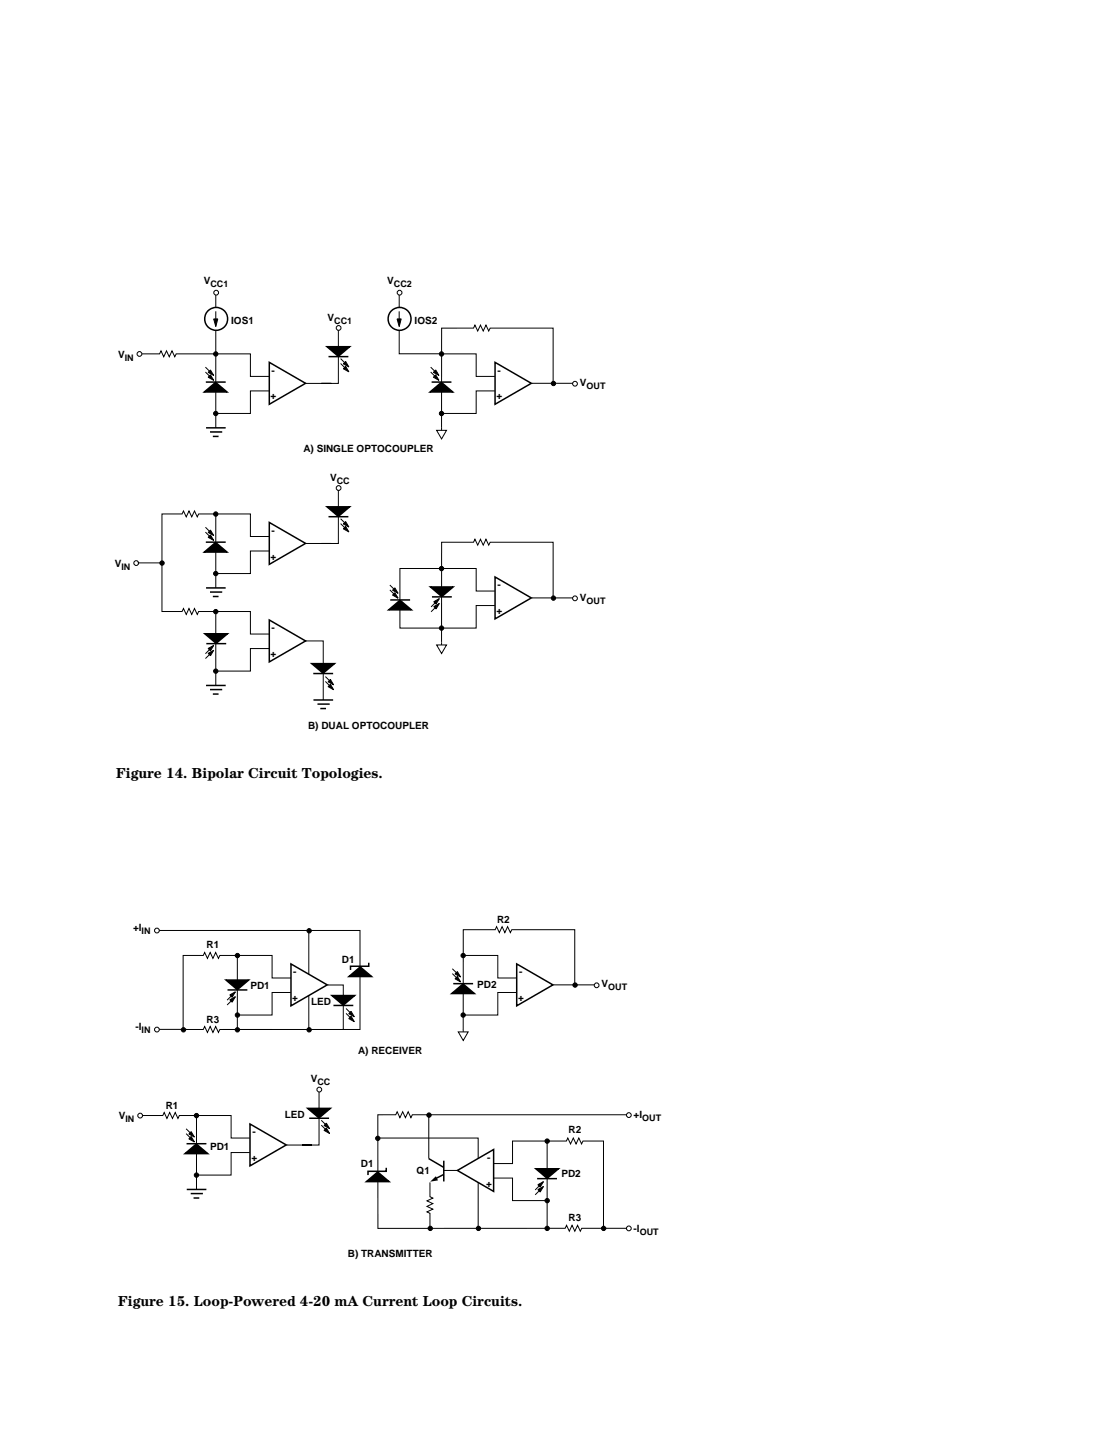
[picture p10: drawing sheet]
<svg xmlns="http://www.w3.org/2000/svg" width="216mm" height="279mm" viewBox="0 0 216 279" stroke-linecap="round" stroke-linejoin="round" font-family="sans-serif">
<path d="M103.2 74.4h8.4M84.8 83.6h1.9l-1 1.6zM85.7 83v.6" fill="none" stroke="#000" stroke-width=".19"/>
<path d="M96.1 70.4l7.1 4-7.1 4.1z" fill="#fff" stroke="#000" stroke-width=".29"/>
<g fill="#000" stroke="#000" stroke-width=".19">
<path d="M84.6 71.8l.6 1.1-1.1-.6zM84.6 72.8l.6 1.1-1.1-.7z"/>
<circle cx="85.7" cy="68.7" r=".42"/>
<circle cx="85.7" cy="80.3" r=".42"/>
</g>
<path d="M83.6 71.3l.9 .9M83.6 72.2l.9 .9M85.7 68.7h6.7v4.4h3.7M96.1 75.9h-3.7v4.4h-6.7M107.4 74.4v-10.7h-12.2l-.3 .6-.5-1.2-.6 1.2-.5-1.2-.6 1.2-.5-1.2-.3 .6h-6.2v19.4M59.4 124.4h3.4v11.5" fill="none" stroke="#000" stroke-width=".19"/>
<path d="M83.8 74.2h3.9" fill="none" stroke="#000" stroke-width=".29"/>
<path d="M83.5 76.1l2.2-1.9 2.2 1.9z" fill="#000" stroke="#000" stroke-width=".29"/>
<path d="M52.3 120.4l7 4-7 4.1z" fill="#fff" stroke="#000" stroke-width=".29"/>
<g fill="#000" stroke="#000" stroke-width=".19">
<path d="M40.4 126.9l1.1-.6-.6 1zM40.4 125.9l1.1-.6-.6 1.1zM64.1 131.9l.7 1.1-1.1-.6zM64.1 132.9l.7 1-1.1-.6z"/>
<circle cx="41.9" cy="118.8" r=".42"/>
<circle cx="41.9" cy="130.3" r=".42"/>
</g>
<path d="M41.9 119v14.1M40.8 127l-.9 .9M40.8 126l-.9 .9M52.3 125.9h-3.7v4.4h-6.7M63.2 131.4l.9 .9M63.2 132.3l.9 .9" fill="none" stroke="#000" stroke-width=".19"/>
<path d="M40 133.1h3.8M40.1 125h3.8M40.8 133.9h2.3M41.3 134.8h1.1M60.8 130.8h3.9M60.9 135.9h3.8M61.6 136.7h2.4M62.2 137.6h1.1" fill="none" stroke="#000" stroke-width=".29"/>
<path d="M39.8 123.1h4.4l-2.2 1.8zM60.5 128.9h4.4l-2.1 1.8z" fill="#000" stroke="#000" stroke-width=".29"/>
<circle cx="111.6" cy="74.5" r=".46" fill="#fff" stroke="#000" stroke-width=".19"/>
<circle cx="107.5" cy="74.5" r=".42" fill="#000" stroke="#000" stroke-width=".19"/>
<path d="M52.3 70.4l7 4-7 4.1z" fill="#fff" stroke="#000" stroke-width=".29"/>
<path d="M41.9 56.7v26.4M27.1 68.7h3.9l.3-.6 .5 1.2 .5-1.2 .6 1.2 .5-1.2 .5 1.2 .3-.6h14.4v4.4h3.7M52.3 75.9h-3.7v4.4h-6.7M84.8 125.2h1.9l-1 1.7zM85.7 124.7v.5" fill="none" stroke="#000" stroke-width=".19"/>
<circle cx="41.9" cy="68.7" r=".42" fill="#000" stroke="#000" stroke-width=".19"/>
<path d="M40 74.2h3.8M40 83.1h3.8M40.8 83.9h2.3M41.3 84.7h1.1" fill="none" stroke="#000" stroke-width=".29"/>
<path d="M39.7 76.1l2.2-1.9 2.2 1.9z" fill="#000" stroke="#000" stroke-width=".29"/>
<circle cx="27.1" cy="68.7" r=".46" fill="#fff" stroke="#000" stroke-width=".19"/>
<path d="M40.9 71.8l.6 1.1-1.1-.6zM40.9 72.8l.6 1.1-1.1-.7zM67.1 70.2l.6 1.1-1-.7zM67.1 71.1l.6 1.1-1-.6z" fill="#000" stroke="#000" stroke-width=".19"/>
<path d="M39.9 71.3l.9 .9M39.9 72.2l.9 .9M66.1 69.6l1 1M66.1 70.6l1 .9M103.2 116.1h8.4" fill="none" stroke="#000" stroke-width=".19"/>
<path d="M96.1 112l7.1 4.1-7.1 4.1z" fill="#fff" stroke="#000" stroke-width=".29"/>
<g fill="#000" stroke="#000" stroke-width=".19">
<circle cx="41.9" cy="80.3" r=".42"/>
<circle cx="85.7" cy="110.4" r=".42"/>
<circle cx="85.7" cy="122" r=".42"/>
</g>
<path d="M96.1 114.8h-3.7v-4.4h-14.8v11.5h14.8v-4.3h3.7M107.4 116v-10.7h-12.2l-.3 .5-.5-1.1-.6 1.1-.5-1.1-.6 1.1-.5-1.1-.3 .6h-6.2v19.3" fill="none" stroke="#000" stroke-width=".19"/>
<circle cx="111.6" cy="116.2" r=".46" fill="#fff" stroke="#000" stroke-width=".19"/>
<circle cx="107.5" cy="116.1" r=".42" fill="#000" stroke="#000" stroke-width=".19"/>
<path d="M65.7 63.9v10.5h-6.4" fill="none" stroke="#000" stroke-width=".19"/>
<circle cx="65.7" cy="63.7" r=".46" fill="#fff" stroke="#000" stroke-width=".19"/>
<path d="M63.8 69.2h3.8M83.9 115.9h3.8" fill="none" stroke="#000" stroke-width=".29"/>
<path d="M63.5 67.3h4.4l-2.2 1.9zM83.6 114h4.4l-2.2 1.9z" fill="#000" stroke="#000" stroke-width=".29"/>
<path d="M84.2 117.8l1.1-.6-.6 1zM84.2 116.8l1.1-.6-.6 1.1z" fill="#000" stroke="#000" stroke-width=".19"/>
<path d="M84.6 117.9l-.9 .9M84.6 116.9l-.9 .9" fill="none" stroke="#000" stroke-width=".19"/>
<circle cx="42" cy="56.8" r=".46" fill="#fff" stroke="#000" stroke-width=".19"/>
<circle cx="42" cy="61.9" r="2.22" fill="#fff" stroke="#000" stroke-width=".29"/>
<path d="M41.5 61.9h.8l-.4 1.5z" fill="#000" stroke="#000" stroke-width=".19"/>
<path d="M77.5 56.7v12h8.1M41.9 60.4v1.8" fill="none" stroke="#000" stroke-width=".19"/>
<circle cx="77.6" cy="56.8" r=".46" fill="#fff" stroke="#000" stroke-width=".19"/>
<circle cx="77.6" cy="61.9" r="2.22" fill="#fff" stroke="#000" stroke-width=".29"/>
<path d="M77.1 61.9h.8l-.4 1.5z" fill="#000" stroke="#000" stroke-width=".19"/>
<path d="M77.5 60.4v1.8" fill="none" stroke="#000" stroke-width=".19"/>
<path d="M52.3 101.4l7 4.1-7 4.1z" fill="#fff" stroke="#000" stroke-width=".29"/>
<circle cx="41.9" cy="99.8" r=".42" fill="#000" stroke="#000" stroke-width=".19"/>
<path d="M41.9 99.9v14.2M52.3 104.2h-3.7v-4.4h-10l-.3 .6-.5-1.2-.6 1.2-.5-1.2-.5 1.2-.6-1.2-.2 .6h-4v18.9h4l.2-.5 .6 1.1 .5-1.1 .5 1.1 .6-1.1 .5 1.1 .3-.6h10v4.4h3.7M52.3 107h-3.7v4.4h-6.7" fill="none" stroke="#000" stroke-width=".19"/>
<path d="M40 105.3h3.8M40 114.2h3.8M40.8 115h2.3M41.3 115.8h1.1" fill="none" stroke="#000" stroke-width=".29"/>
<path d="M39.7 107.2l2.2-1.9 2.2 1.9z" fill="#000" stroke="#000" stroke-width=".29"/>
<circle cx="26.4" cy="109.3" r=".46" fill="#fff" stroke="#000" stroke-width=".19"/>
<g fill="#000" stroke="#000" stroke-width=".19">
<path d="M40.9 102.9l.6 1.1-1.1-.6zM40.9 103.9l.6 1-1.1-.6zM67.1 101.3l.6 1-1-.6zM67.1 102.2l.6 1.1-1-.6z"/>
<circle cx="41.9" cy="111.4" r=".42"/>
</g>
<path d="M65.7 94.9v10.6h-6.4M39.9 102.4l.9 .9M39.9 103.3l.9 .9M66.1 100.7l1 .9M66.1 101.7l1 .9" fill="none" stroke="#000" stroke-width=".19"/>
<circle cx="65.7" cy="94.8" r=".46" fill="#fff" stroke="#000" stroke-width=".19"/>
<path d="M63.8 100.3h3.8M75.8 116.5h3.8" fill="none" stroke="#000" stroke-width=".29"/>
<path d="M63.5 98.4h4.4l-2.2 1.9zM75.5 118.4l2.2-1.9 2.2 1.9z" fill="#000" stroke="#000" stroke-width=".29"/>
<path d="M26.7 109.3h4.8M75.7 113.6l.9 .9M75.7 114.5l.9 1M60 180.8v19.2M89.9 199.8v.6M107.4 191.2h8.4M89 200.4h1.9l-1 1.6zM73.3 221h19.5v17.4" fill="none" stroke="#000" stroke-width=".19"/>
<g fill="#000" stroke="#000" stroke-width=".19">
<path d="M76.7 114.1l.6 1.1-1.1-.6zM76.7 115.1l.6 1.1-1.1-.7z"/>
<circle cx="31.5" cy="109.3" r=".42"/>
</g>
<path d="M100.3 187.2l7.1 4-7.1 4.1z" fill="#fff" stroke="#000" stroke-width=".29"/>
<g fill="#000" stroke="#000" stroke-width=".19">
<path d="M88.8 188.6l.6 1.1-1-.6zM88.8 189.6l.6 1.1-1-.7z"/>
<circle cx="89.9" cy="197.1" r=".42"/>
<circle cx="89.9" cy="185.5" r=".42"/>
</g>
<path d="M87.8 188.1l.9 .9M87.8 189l.9 1M90 185.5h6.7v4.4h3.6M100.3 192.7h-3.6v4.4h-6.8M111.6 191.2v-10.7h-12.2l-.3 .6-.5-1.2-.6 1.2-.5-1.2-.5 1.2-.6-1.2-.3 .6h-6.2v19.4" fill="none" stroke="#000" stroke-width=".19"/>
<path d="M88 191h3.9" fill="none" stroke="#000" stroke-width=".29"/>
<path d="M87.7 192.9l2.2-1.9 2.2 1.9z" fill="#000" stroke="#000" stroke-width=".29"/>
<circle cx="115.8" cy="191.3" r=".46" fill="#fff" stroke="#000" stroke-width=".19"/>
<circle cx="111.7" cy="191.3" r=".42" fill="#000" stroke="#000" stroke-width=".19"/>
<path d="M56.5 187.2l7 4-7 4.1z" fill="#fff" stroke="#000" stroke-width=".29"/>
<g fill="#000" stroke="#000" stroke-width=".19">
<path d="M44.6 194.1l1.1-.6-.6 1.1zM44.6 193.2l1.1-.6-.6 1zM68.2 196.4l.6 1-1.1-.6zM68.2 197.3l.6 1.1-1.1-.6z"/>
<circle cx="46.1" cy="185.5" r=".42"/>
</g>
<path d="M45 194.2l-.9 .9M45 193.3l-.9 .9M56.5 192.7h-3.7v4.4h-6.7M67.2 195.8l.9 .9M67.2 196.8l.9 .9M86.1 227.3h2.7" fill="none" stroke="#000" stroke-width=".19"/>
<path d="M67.7 189.6l2.3-1.9 2.1 1.9z" fill="#000" stroke="#000" stroke-width=".29"/>
<path d="M88.8 227.3l7-4.1v8.1z" fill="#fff" stroke="#000" stroke-width=".29"/>
<g fill="#000" stroke="#000" stroke-width=".19">
<circle cx="46.1" cy="197.1" r=".42"/>
<circle cx="83.3" cy="216.5" r=".42"/>
<circle cx="106.2" cy="221.6" r=".42"/>
<circle cx="106.2" cy="233.1" r=".42"/>
</g>
<path d="M89.8 185.5h.4M95.9 228.7h3.6v4.4h6.7M106.3 221.5h-6.8v4.4h-3.6" fill="none" stroke="#000" stroke-width=".19"/>
<path d="M44.2 192.2h3.8" fill="none" stroke="#000" stroke-width=".29"/>
<path d="M43.9 190.3h4.4l-2.2 1.9z" fill="#000" stroke="#000" stroke-width=".29"/>
<path d="M48.5 218.2l7.1 4.1-7.1 4.1z" fill="#fff" stroke="#000" stroke-width=".29"/>
<circle cx="38.1" cy="216.6" r=".42" fill="#000" stroke="#000" stroke-width=".19"/>
<path d="M27.7 216.6h3.9l.3-.6 .5 1.2 .5-1.2 .6 1.2 .5-1.2 .6 1.2 .2-.6h10.1v4.4h3.6M38.2 216.7v14.2M48.5 223.8h-3.6v4.4h-6.8" fill="none" stroke="#000" stroke-width=".19"/>
<path d="M36.2 222.1h3.9M36.3 230.9h3.8M37 231.7h2.4M37.6 232.6h1.1" fill="none" stroke="#000" stroke-width=".29"/>
<path d="M35.9 224l2.2-1.9 2.2 1.9z" fill="#000" stroke="#000" stroke-width=".29"/>
<circle cx="27.2" cy="216.6" r=".46" fill="#fff" stroke="#000" stroke-width=".19"/>
<g fill="#000" stroke="#000" stroke-width=".19">
<path d="M63.4 218.1l.6 1-1.1-.6zM63.4 219l.6 1.1-1.1-.6zM37.1 219.7l.7 1.1-1.1-.6zM37.1 220.7l.7 1-1.1-.6z"/>
<circle cx="38.1" cy="228.2" r=".42"/>
</g>
<path d="M36.1 219.2l1 .9M61.9 211.7v10.6h-6.3M62.4 217.5l.9 .9M62.4 218.5l.9 .9M36.1 220.1l1 .9" fill="none" stroke="#000" stroke-width=".19"/>
<circle cx="62" cy="211.6" r=".46" fill="#fff" stroke="#000" stroke-width=".19"/>
<path d="M64.7 195.2h3.9M60 217.1h3.9M104.3 228.8h3.8" fill="none" stroke="#000" stroke-width=".29"/>
<path d="M64.4 193.3h4.4l-2.1 1.9zM59.7 215.2h4.4l-2.1 1.9zM104 226.9h4.4l-2.2 1.9z" fill="#000" stroke="#000" stroke-width=".29"/>
<path d="M30.5 180.7h39.4v19.2h-26.6M30.7 199.9h5.5M46.1 185.6v14.4M56.5 189.9h-3.7v-4.4h-10.1l-.3 .6-.5-1.2-.6 1.2-.5-1.2-.5 1.2-.6-1.2-.2 .6h-3.9v14.4h3.9l.2-.6 .6 1.2 .5-1.2 .5 1.2 .6-1.2 .5 1.2 .3-.6h10.1M63.5 191.2h3.2v8.7" fill="none" stroke="#000" stroke-width=".19"/>
<circle cx="30.5" cy="199.9" r=".46" fill="#fff" stroke="#000" stroke-width=".19"/>
<path d="M71.6 186.9v.7h-3.5v.7" fill="none" stroke="#000" stroke-width=".29"/>
<circle cx="30.5" cy="180.7" r=".46" fill="#fff" stroke="#000" stroke-width=".19"/>
<g fill="#000" stroke="#000" stroke-width=".19">
<circle cx="35.6" cy="200" r=".42"/>
<circle cx="46.1" cy="200" r=".42"/>
<circle cx="60" cy="200" r=".42"/>
<circle cx="60" cy="180.7" r=".42"/>
<circle cx="73.3" cy="221" r=".42"/>
<circle cx="83.5" cy="238.5" r=".42"/>
<circle cx="92.9" cy="238.5" r=".42"/>
<circle cx="106.2" cy="238.5" r=".42"/>
<circle cx="117.2" cy="238.5" r=".42"/>
</g>
<path d="M83.3 216.5v8.4M122.1 216.4h-42l-.3 .6-.5-1.1-.6 1.1-.5-1.1-.6 1.1-.5-1.1-.3 .5h-3.4v22.1h36.3l.3-.6 .5 1.2 .6-1.2 .5 1.2 .5-1.2 .6 1.2 .2-.6h8.8M83.5 229.6v2.8l.5 .2-1.1 .6 1.1 .5-1.1 .5 1.1 .6-1.1 .5 .6 .3v2.9M106.2 221.6v16.9M106.6 221.5h3.4l.2-.5 .6 1.1 .5-1.1 .5 1.1 .6-1.1 .5 1.1 .3-.6h4v16.9" fill="none" stroke="#000" stroke-width=".19"/>
<path d="M75 226.7v.7h-3.5v.8M83.2 224.9l3 1.8M86.1 228.1l-1.6 .8M86.2 225.4v4" fill="none" stroke="#000" stroke-width=".29"/>
<path d="M83.5 229.4l1.1-1 .4 .8z" fill="#000"/>
<path d="M71.1 229.4l2.3-1.9 2.1 1.9z" fill="#000" stroke="#000" stroke-width=".29"/>
<g fill="#fff" stroke="#000" stroke-width=".19">
<circle cx="122.1" cy="216.5" r=".46"/>
<circle cx="122.1" cy="238.5" r=".46"/>
</g>
<path d="M104.4 231l1.1-.6-.6 1zM104.4 230l1.1-.6-.6 1.1z" fill="#000" stroke="#000" stroke-width=".19"/>
<path d="M104.8 231.1l-.9 .9M104.8 230.1l-.9 .9" fill="none" stroke="#000" stroke-width=".19"/>
<g font-size="2.8">
<text x="22.6" y="151">Figure 14. Bipolar Circuit Topologies.</text>
<text x="22.9" y="253.6">Figure 15. Loop-Powered 4-20 mA Current Loop Circuits.</text>
</g>
<g font-size="1.9">
<text x="39.6" y="55.2">V</text>
<text x="75.2" y="55.2">V</text>
<text x="44.9" y="62.9">IOS1</text>
<text x="63.6" y="62.3">V</text>
<text x="80.5" y="62.9">IOS2</text>
<text x="22.9" y="69.4">V</text>
<text x="52.5" y="77.6">+</text>
<text x="52.7" y="72.6">-</text>
<text x="96.4" y="77.6">+</text>
<text x="96.6" y="72.6">-</text>
<text x="112.6" y="74.9">V</text>
<text x="58.9" y="87.8">A) SINGLE OPTOCOUPLER</text>
<text x="64.1" y="93.3">V</text>
<text x="52.7" y="103.6">-</text>
<text x="22.3" y="110">V</text>
<text x="52.5" y="108.6">+</text>
<text x="96.4" y="119.2">+</text>
<text x="96.6" y="114.2">-</text>
<text x="112.6" y="116.6">V</text>
<text x="52.7" y="122.6">-</text>
<text x="52.5" y="127.6">+</text>
<text x="59.8" y="141.6">B) DUAL OPTOCOUPLER</text>
<text x="96.5" y="179.3">R2</text>
<text x="25.8" y="180.8">+I</text>
<text x="40.1" y="184.1">R1</text>
<text x="48.6" y="192">PD1</text>
<text x="56.9" y="189.4">-</text>
<text x="66.4" y="186.9">D1</text>
<text x="92.6" y="191.9">PD2</text>
<text x="100.8" y="189.4">-</text>
<text x="116.8" y="191.7">V</text>
<text x="56.8" y="194.4">+</text>
<text x="60.4" y="195.1">LED</text>
<text x="100.6" y="194.4">+</text>
<text x="26.3" y="199.9">-I</text>
<text x="40.1" y="198.6">R3</text>
<text x="69.5" y="204.6">A) RECEIVER</text>
<text x="32.2" y="215.3">R1</text>
<text x="60.3" y="210.1">V</text>
<text x="23.1" y="217.3">V</text>
<text x="49" y="220.4">-</text>
<text x="55.3" y="217">LED</text>
<text x="110.4" y="220">R2</text>
<text x="123" y="217.1">+I</text>
<text x="40.8" y="223.2">PD1</text>
<text x="48.8" y="225.4">+</text>
<text x="70.1" y="226.6">D1</text>
<text x="80.9" y="228">Q1</text>
<text x="94.6" y="225.4">-</text>
<text x="94.4" y="230.4">+</text>
<text x="109" y="228.4">PD2</text>
<text x="110.4" y="237.1">R3</text>
<text x="123" y="239.2">-I</text>
<text x="67.5" y="244">B) TRANSMITTER</text>
</g>
<g font-size="1.7">
<text x="40.9" y="55.7">CC1</text>
<text x="76.5" y="55.7">CC2</text>
<text x="64.9" y="62.8">CC1</text>
<text x="24.2" y="70">IN</text>
<text x="113.9" y="75.5">OUT</text>
<text x="65.4" y="93.9">CC</text>
<text x="23.6" y="110.6">IN</text>
<text x="113.9" y="117.2">OUT</text>
<text x="27.5" y="181.4">IN</text>
<text x="118.1" y="192.3">OUT</text>
<text x="27.5" y="200.5">IN</text>
<text x="61.6" y="210.7">CC</text>
<text x="24.4" y="217.9">IN</text>
<text x="124.7" y="217.7">OUT</text>
<text x="124.2" y="239.8">OUT</text>
</g>
</svg>
